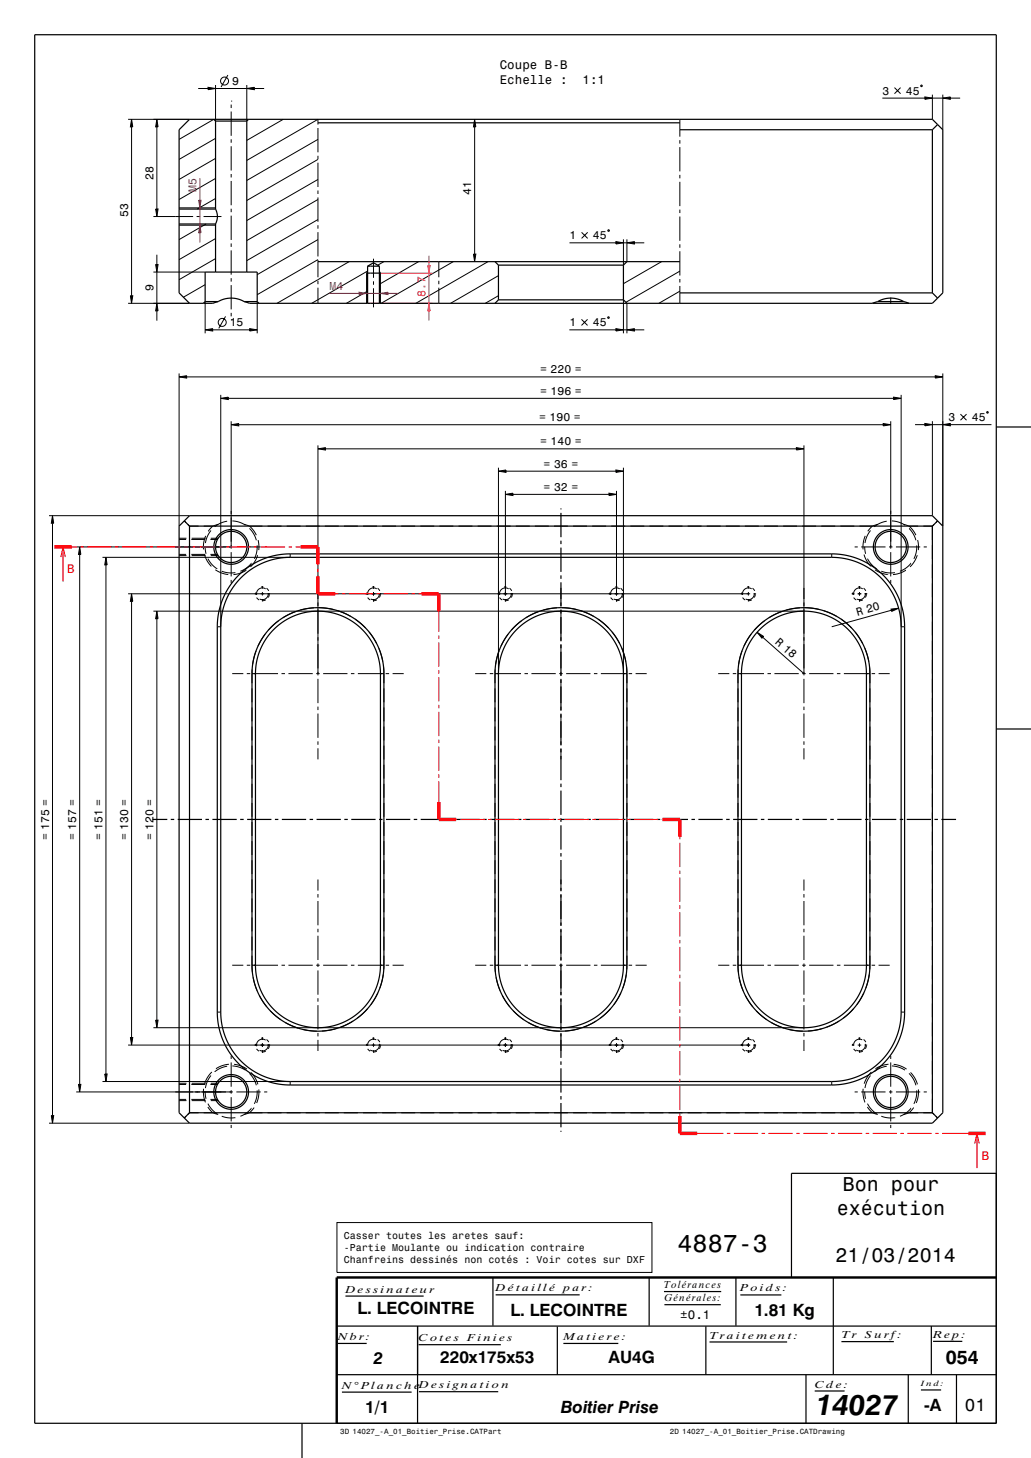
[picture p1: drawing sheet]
<svg xmlns="http://www.w3.org/2000/svg" width="297mm" height="420mm" viewBox="0 0 297 420" stroke-linecap="round" stroke-linejoin="round" font-family="sans-serif">
<g fill="none" stroke="#000" stroke-width=".29">
<path d="M36.9 34.4h17.7M37.9 34.4l.3 2.1h-.6zM37.9 36.5v48.7M45.2 34.4l.3 2.1h-.7zM45.2 36.5v23.7M57.1 25.5h2.8M59.9 25.1l2.2 .4-2.2 .3zM61.6 34.4l-10 5.7M62.1 39.9l-10.5 6M62.1 24.5v10.4M62.1 25.5h9M65.6 21.6l-1.9 3.5"/>
<path d="M66.6 29.1h.1M66.6 30.1v1M66.6 32.1v7M71.1 25.5l2.2-.4v.7zM71.1 24.5v10.4M73.3 25.5h2.8M81.6 34.4l-10.5 6M91.6 35.9v-1.5l-20.5 11.8M91.6 36.9v7M195.8 34.4v5M268.6 27.3v7.1M271.6 27.3v10.1"/>
<path d="M51.6 59.9h10.5M62.1 57.2l-5.3 3M62.1 51.4l-10.5 6.1M62.1 45.6l-10.5 6.1M66.6 40.1v1M66.6 42.1v7M66.6 50.1v1M66.6 52.1v7M91.6 45.9l-20.5 11.9M91.6 57.5l-20.5 11.8M91.6 51.7l-20.5 11.8M91.6 40.1l-20.5 11.9"/>
<path d="M91.6 44.9v1M91.6 46.9v7M91.6 54.9v1M91.6 56.9v7M195.8 40.4v1M195.8 42.4v7M195.8 50.4v1M195.8 52.4v7M44.2 62.4h11.4M44.2 78.4h14.9M44.8 60.2h.7l-.3 2.2zM44.8 76.2h.7l-.3 2.2z"/>
<path d="M45.2 73.4v2.8M45.2 78.4v9M51.6 64.9h10.5M56.6 62.4h1M58.6 62.4h5.2M59.4 64.5l-7.8 4.5M62.1 74.5l-10.5 6.1M62.1 68.7l-10.5 6.1M66.6 60.1v1M66.6 62.1v7M66.6 70.1v1M66.6 72.1v7"/>
<path d="M91.6 74.8l-17.5 10.1M91.6 69l-17.5 10.1M91.6 63.2l-20.5 11.9M91.6 64.9v1M91.6 66.9v7M91.6 74.9v5M100.6 75.4l-20.8 12M105.9 78.1l-16.1 9.3M105.9 78.2l-.3 .5v8.7M107.6 74.5v5.5M109.3 78.2l.3 .5v8.7M110.6 75.4l-1.8 1"/>
<path d="M120.6 75.4l-11.3 6.5M126.4 75.4v4.5M130.6 75.4l-20.8 12M140.6 75.4l-20.8 12M143.6 79.4l-13.8 8M179.6 69v7.4M180.6 69v6.4M190.6 75.4l-11 6.3M195.8 78.1l-15.5 9M195.8 60.4v1M195.8 62.4v7M195.8 70.4v1"/>
<path d="M195.8 72.4v7M36.9 87.4h17.7M37.6 85.2h.6l-.3 2.2zM45.2 87.4l.3 2.1h-.7zM45.2 89.5v2.9M59.1 95l2.2-.3v.7zM59.1 82l-6.3 3.6M59.1 86.9v9.1M61.3 95h10.6M65 91.1l-2 3.5M66.6 92.1h.1M66.6 80.1v1"/>
<path d="M66.6 82.1v7M66.6 90.1v1M71.9 94.7l2.2 .3-2.2 .4zM74.1 86.9v9.1M91.6 80.9v1M91.6 82.9v4.5M105.9 83.9l-6.1 3.5M107.6 81v1M107.6 83v5.5M126.4 80.9v1M126.4 82.9v4.5M143.6 85.2l-3.8 2.2"/>
<path d="M179.6 86.4v9.6M180.6 87.4v8.6M195.8 83.9l-6 3.5M195.8 80.4v1M195.8 82.4v5M256.6 85.7v1.8M51.6 108.6l2.2-.4v.7zM51.6 107.6v44M53.8 108.6h215.6M63.6 114.7l2.2-.3v.7zM63.6 113.7v66.9h-1M65.8 114.7h191.6"/>
<path d="M257.4 114.4l2.2 .3-2.2 .4zM259.6 113.7v66.9h1M269.4 108.2l2.2 .4-2.2 .3zM271.6 107.6v44M276.7 119.3l1.7 1.8M278.4 119.3l-1.7 1.8M284.4 118.6l.3 .1-.2 .3-.3-.1zM66.6 122.4l2.2-.4v.7zM66.6 121.4v36.7M68.8 122.4h185.6M91.6 129.3l2.2-.3v.6zM91.6 128.3v66.3"/>
<path d="M93.8 129.3h135.6M143.6 135.7l2.2-.3v.7zM143.6 134.7v59.4M145.8 135.7h31.6M177.4 135.4l2.2 .3-2.2 .4zM179.6 134.7v59.4M229.4 129l2.2 .3-2.2 .3zM231.6 128.3v66.3M254.4 122l2.2 .4-2.2 .3zM256.6 121.4v36.7M263.6 122.3h2.8M266.4 122l2.2 .3-2.2 .4z"/>
<path d="M268.6 121.3v27.3M268.6 122.3h3M271.6 122.3l2.2-.3v.7zM273.8 122.3h11.8M14.1 148.6h40.5M15.1 148.6l.4 2.1h-.7zM15.1 150.7v170.7M22 157.6h45.1M23 157.6l.3 2.1h-.7zM23 159.7v152.7M51.6 159.7h2M51.6 155.4h2"/>
<path d="M51.6 155.1h2.1M53.1 150.1l.5 .5M54.1 151.1l.5 .5M54.6 151.6v4M54.6 157.1v4M54.6 151.6h2.6M55.1 159.7h4M55.1 155.4h4M55.2 155.1h4M58.7 151.6h2.6M58.9 159.7a8 8 0 0 0 2 3.5M59.1 157.5l.3 2"/>
<path d="M59.3 154.4a8 8 0 0 0-.7 3.9M60.6 159.7h2M60.6 155.4h2M60.7 155.1h2.2M60.8 152.8a7.5 7.5 0 0 0-1.6 3.6M61.3 151.6l-1.3 1.4M62.9 151.1l-1.6 .5M65.4 150.1a7.5 7.5 0 0 0-3.6 1.7M66.6 159.1v7M66.9 150.1a7.5 7.5 0 0 1 3.8 1.2M68.1 157.6h7M70.3 151.1l1.6 .5"/>
<path d="M71.9 152.2a7.5 7.5 0 0 1 1.9 3.4M71.9 151.6l1.2 1.3 .7 1.3M71.9 151.6h3.7M74.1 157.1a7.5 7.5 0 0 1-.8 3.9M74.2 159.9a8 8 0 0 1-2 3.4M74.3 155.6l.2 2.9M76.1 157.6h.9M77.1 151.6h4M82.6 151.6h4M83.6 159.6v1h-54.1M88.1 151.6h4M93.6 151.6h4"/>
<path d="M99.1 151.6h4M104.6 151.6h4M110.1 151.6h4M115.6 151.6h4M121.1 151.6h4M126.6 151.6h4M132.1 151.6h4M137.6 151.6h4M143.1 151.6h4M145.6 142.4l2.2-.3v.7zM145.6 141.4v30.2M147.8 142.4h27.6"/>
<path d="M148.6 151.6h4M154.1 151.6h4M159.6 151.6h4M165.1 151.6h4M170.6 151.6h4M175.4 142.1l2.2 .3-2.2 .4zM176.1 151.6h4M177.6 141.4v30.2M181.6 151.6h4M187.1 151.6h4M192.6 151.6h4M198.1 151.6h4"/>
<path d="M203.6 151.6h4M209.1 151.6h4M214.6 151.6h4M220.1 151.6h4M225.6 151.6h4M231.1 151.6h4M236.6 151.6h4M239.6 159.6v1M242.1 151.6h4M246.2 157.6h.9M247.6 151.6h3.7M248.1 157.6h7"/>
<path d="M248.9 159.7a8 8 0 0 0 2 3.5M249.1 157.5l.3 2M249.3 154.4a7.9 7.9 0 0 0-.7 3.9M250.8 152.8a7.4 7.4 0 0 0-1.6 3.6M251.3 151.6l-1.3 1.4M252.8 151.1l-1.5 .5M255.4 150.1a7.5 7.5 0 0 0-3.6 1.7M256.1 157.6h1M256.6 159.1v7M256.9 150.1a7.5 7.5 0 0 1 3.8 1.2M258.1 157.6h7M260.3 151.1l1.6 .5"/>
<path d="M261.9 152.2a7.5 7.5 0 0 1 1.9 3.4M261.9 151.6l1 1.1 .9 1.5M261.9 151.6h2.6M264.1 157.1a7.5 7.5 0 0 1-.8 3.9M264.2 159.9a8 8 0 0 1-2 3.4M264.3 155.6l.2 2.9M266 151.6h2.6M266.1 157.6h.9M268.6 151.6v4M268.6 157.1v4M269.1 151.1l-.5 .5M270.1 150.1l-.5 .5"/>
<path d="M30.5 160.6l.4 2.1h-.7zM30.5 162.7v146.7M36.9 171.1h179.2M37.9 171.1l.3 2.1h-.6zM37.9 173.2v125.7M44.2 176.1h187.4M45.2 176.1l.3 2.1h-.7zM45.2 178.2v115.7M51.6 160.1h2.1M54.6 162.6v4M54.6 168.1v4M54.6 173.6v4"/>
<path d="M54.6 179.1v4M55.2 160.1h4M59.9 160.9a7.5 7.5 0 0 0 2.6 3M60.7 160.1h2.2M62 164.1a8 8 0 0 0 3.7 1.4M63.9 164.5a7.5 7.5 0 0 0 3.9 .5M66.6 167.1v.9M71 164.2a8 8 0 0 1-3.8 1.3M72.4 162.2a7.5 7.5 0 0 1-3.1 2.4M73.6 170.7v.5M73.9 172.1l.7 .7M75.6 168.8v.8"/>
<path d="M75.6 170.6v1M75.6 172.6v.7M75.9 169.1h-.7M76.5 169.6a1.7 1.7 0 0 0-1.9 0 1.7 1.7 0 0 0-.7 1.8M76.6 172.8l-1 .3M76.8 169.4l.6 .8M77.3 170.9a1.7 1.7 0 0 1-2.5 1.7M77.6 171.2l-.3 .9M80.2 178.8l-2.9 2.7M85.1 176.2l-3.6 1.8M90.4 175.1l-3.9 .6M91.9 175.1l4 .4"/>
<path d="M97.3 175.9l3.7 1.6M102.3 178.3l3 2.6M105.6 170.7v.5M105.9 172.1l.7 .7M107.6 168.8v.8M107.6 170.6v1M107.6 172.6v.7M107.9 169.1h-.7M108.5 169.6a1.7 1.7 0 0 0-1.9 0 1.7 1.7 0 0 0-.7 1.8M108.6 172.8l-1 .3M108.8 169.4l.6 .8M109.3 170.9a1.7 1.7 0 0 1-2.5 1.7"/>
<path d="M109.6 171.2l-.3 .9M143.6 170.7v.5M143.9 172.1l.7 .7M145.6 172.6v.7M145.9 169.1h-.7M146.5 169.6a1.7 1.7 0 0 0-1.9 0 1.7 1.7 0 0 0-.7 1.8M146.6 172.8l-1 .3M146.8 169.4l.6 .8M147.3 170.9a1.7 1.7 0 0 1-2.5 1.7M147.6 171.2l-.3 .9M150.2 178.8l-2.9 2.7M155.1 176.2l-3.6 1.8"/>
<path d="M160.4 175.1l-3.9 .6M161.6 169.4v3.2M161.6 173.6v1M161.6 175.6v7M161.9 175.1l4 .4M167.3 175.9l3.7 1.6M172.3 178.3l3 2.6M175.6 170.7v.5M175.9 172.1l.7 .7M177.6 172.6v.7M177.9 169.1h-.7M178.5 169.6a1.7 1.7 0 0 0-1.9 0 1.7 1.7 0 0 0-.7 1.8"/>
<path d="M178.6 172.8l-1 .3M178.8 169.4l.6 .8M179.3 170.9a1.7 1.7 0 0 1-2.5 1.7M179.6 171.2l-.3 .9M213.6 170.7v.5M213.9 172.1l.7 .7M215.6 168.8v.8M215.6 170.6v1M215.6 172.6v.7M215.9 169.1h-.7M216.5 169.6a1.7 1.7 0 0 0-1.9 0 1.7 1.7 0 0 0-.7 1.8M216.6 172.8l-1 .3"/>
<path d="M216.8 169.4l.6 .8M217.1 171.1h.7M217.3 170.9a1.7 1.7 0 0 1-2.5 1.7M217.6 171.2l-.3 .9M220.2 178.8l-2.9 2.7M225.1 176.2l-3.6 1.8M230.4 175.1l-3.9 .6M231.9 175.1l4 .4M237.3 175.9l3.7 1.6M242.3 178.3l3 2.6M245.4 171.1h.7M245.6 170.7v.5"/>
<path d="M245.9 172.1l.7 .7M247.1 171.1h1M247.6 168.8v.8M247.6 170.6v1M247.6 172.6v.7M247.9 169.1h-.7M248.5 169.6a1.7 1.7 0 0 0-1.9 0 1.7 1.7 0 0 0-.7 1.8M248.6 172.8l-1 .3M248.8 169.4l.6 .8M249.1 171.1h.7M249.3 170.9a1.7 1.7 0 0 1-2.5 1.7M249.6 171.2l-.3 .9"/>
<path d="M249.9 160.9a7.5 7.5 0 0 0 2.6 3M252 164.1a8 8 0 0 0 3.7 1.4M253.9 164.5a7.5 7.5 0 0 0 3.9 .5M256.6 167.1v.9M256.7 175.5l2.2-.3-2 .9zM256.8 175.8l-17.2 4.8M261 164.2a8 8 0 0 1-3.8 1.3M262.4 162.2a7.5 7.5 0 0 1-3.1 2.4M268.6 162.6v4M268.6 168.1v4M268.6 173.6v4M268.6 179.1v4"/>
<path d="M54.6 184.6v4M54.6 190.1v4M54.6 195.6v4M66.9 194.1h3.2M71.1 194.1h1M72.6 194.1h7.5M72.6 194.1v2.7M72.6 198.3v4M72.6 192.9v1.2M73.8 187.5l-1 3.9M76.4 182.7l-2.1 3.4M81.1 194.1h1"/>
<path d="M83.1 194.1h7M91.1 194.1h1M91.6 195.6v7M93.1 194.1h7M101.1 194.1h1M103.1 194.1h7.5M106.3 182l2.2 3.4M109.1 186.7l1.2 3.9M110.5 192.1l.1 2M110.6 194.1v2.7M110.6 198.3v4M111.1 194.1h1"/>
<path d="M113.1 194.1h3.2M136.9 194.1h3.2M141.1 194.1h1M142.6 194.1h7.5M142.6 194.1v2.7M142.6 198.3v4M142.6 192.9v1.2M143.8 187.5l-1 3.9M146.4 182.7l-2.1 3.4M151.1 194.1h1M153.1 194.1h7M161.1 194.1h1"/>
<path d="M161.6 183.6v1M161.6 185.6v7M161.6 193.6v1M161.6 195.6v7M163.1 194.1h7M171.1 194.1h1M173.1 194.1h7.5M176.3 182l2.2 3.4M179.1 186.7l1.2 3.9M180.5 192.1l.1 2M180.6 194.1v2.7M180.6 198.3v4"/>
<path d="M181.1 194.1h1M183.1 194.1h3.2M206.9 194.1h3.2M211.1 194.1h1M212.6 194.1h7.5M212.6 194.1v2.7M212.6 198.3v4M212.6 192.9v1.2M213.8 187.5l-1 3.9M216.4 182.7l-2.1 3.4M218.1 182.1l1.9 1.2-.5 .5zM219.7 183.6l11.9 10.5"/>
<path d="M221.1 194.1h1M223.1 194.1h7M231.1 194.1h1M231.6 195.6v7M233.1 194.1h7M241.1 194.1h1M243.1 194.1h7.5M246.3 182l2.2 3.4M249.1 186.7l1.2 3.9M250.5 192.1l.1 2M250.6 194.1v2.7M250.6 198.3v4"/>
<path d="M251.1 194.1h1M253.1 194.1h3.2M268.6 184.6v4M268.6 190.1v4M268.6 195.6v4M54.6 201.1v4M54.6 206.6v4M54.6 212.1v4M54.6 217.6v4M72.6 203.8v4M72.6 209.3v4M72.6 214.8v4"/>
<path d="M91.6 203.6v1M91.6 205.6v7M91.6 213.6v1M91.6 215.6v3.2M110.6 203.8v4M110.6 209.3v4M110.6 214.8v4M142.6 203.8v4M142.6 209.3v4M142.6 214.8v4M161.6 203.6v1M161.6 205.6v7"/>
<path d="M161.6 213.6v1M161.6 215.6v3.2M180.6 203.8v4M180.6 209.3v4M180.6 214.8v4M212.6 203.8v4M212.6 209.3v4M212.6 214.8v4M231.6 203.6v1M231.6 205.6v7M231.6 213.6v1M231.6 215.6v3.2"/>
<path d="M250.6 203.8v4M250.6 209.3v4M250.6 214.8v4M268.6 201.1v4M268.6 206.6v4M268.6 212.1v4M268.6 217.6v4M54.6 223.1v4M54.6 228.6v4M54.6 234.1v4M54.6 239.6v4M72.6 220.3v4"/>
<path d="M72.6 225.8v4M72.6 231.3v4M72.6 236.8v4M110.6 220.3v4M110.6 225.8v4M110.6 231.3v4M110.6 236.8v4M142.6 220.3v4M142.6 225.8v4M142.6 231.3v4M142.6 236.8v4M180.6 220.3v4"/>
<path d="M180.6 225.8v4M180.6 231.3v4M180.6 236.8v4M212.6 220.3v4M212.6 225.8v4M212.6 231.3v4M212.6 236.8v4M250.6 220.3v4M250.6 225.8v4M250.6 231.3v4M250.6 236.8v4M268.6 223.1v4"/>
<path d="M268.6 228.6v4M268.6 234.1v4M268.6 239.6v4M54.6 245.1v4M54.6 250.6v4M54.6 256.1v4M72.6 242.3v4M72.6 247.8v4M72.6 253.3v4M72.6 258.8v4M91.6 253.4v3.2M91.6 257.6v1"/>
<path d="M91.6 259.6v7M110.6 242.3v4M110.6 247.8v4M110.6 253.3v4M110.6 258.8v4M142.6 242.3v4M142.6 247.8v4M142.6 253.3v4M142.6 258.8v4M161.6 253.4v3.2M161.6 257.6v1M161.6 259.6v7"/>
<path d="M180.6 242.3v4M180.6 247.8v4M180.6 253.3v4M180.6 258.8v4M212.6 242.3v4M212.6 247.8v4M212.6 253.3v4M212.6 258.8v4M231.6 253.4v3.2M231.6 257.6v1M231.6 259.6v7M250.6 242.3v4"/>
<path d="M250.6 247.8v4M250.6 253.3v4M250.6 258.8v4M268.6 245.1v4M268.6 250.6v4M268.6 256.1v4M54.6 261.6v4M54.6 267.1v4M54.6 272.6v4M54.6 278.1v4M66.9 278.1h3.2M71.1 278.1h1"/>
<path d="M72.6 278.1l.1 1.9M72.6 278.1h7.5M72.6 264.3v4M72.6 269.8v4M72.6 275.3v2.8M81.1 278.1h1M83.1 278.1h7M91.1 278.1h1M91.6 267.6v1M91.6 269.6v7M91.6 277.6v1M91.6 279.6v7"/>
<path d="M93.1 278.1h7M101.1 278.1h1M103.1 278.1h7.5M110.6 278.1v1.1M110.6 264.3v4M110.6 269.8v4M110.6 275.3v2.8M111.1 278.1h1M113.1 278.1h3.2M136.9 278.1h3.2M141.1 278.1h1M142.6 278.1l.1 1.9"/>
<path d="M142.6 278.1h7.5M142.6 264.3v4M142.6 269.8v4M142.6 275.3v2.8M151.1 278.1h1M153.1 278.1h7M161.1 278.1h1M161.6 267.6v1M161.6 269.6v7M161.6 277.6v1M161.6 279.6v7M163.1 278.1h7"/>
<path d="M171.1 278.1h1M173.1 278.1h7.5M180.6 278.1v1.1M180.6 264.3v4M180.6 269.8v4M180.6 275.3v2.8M181.1 278.1h1M183.1 278.1h3.2M206.9 278.1h3.2M211.1 278.1h1M212.6 278.1l.1 1.9M212.6 278.1h7.5"/>
<path d="M212.6 264.3v4M212.6 269.8v4M212.6 275.3v2.8M221.1 278.1h1M223.1 278.1h7M231.1 278.1h1M231.6 267.6v1M231.6 269.6v7M231.6 277.6v1M231.6 279.6v7M233.1 278.1h7M241.1 278.1h1"/>
<path d="M243.1 278.1h7.5M250.6 278.1v1.1M250.6 264.3v4M250.6 269.8v4M250.6 275.3v2.8M251.1 278.1h1M253.1 278.1h3.2M268.6 261.6v4M268.6 267.1v4M268.6 272.6v4M268.6 278.1v4M37.6 298.9h.6l-.3 2.2z"/>
<path d="M44.2 296.1h187.4M44.8 293.9h.7l-.3 2.2zM54.6 283.6v4M54.6 289.1v4M54.6 294.6v4M62.6 291.6h1M72.9 281.5l1.2 3.9M74.7 286.7l2.2 3.4M75.6 298.8v.8M75.9 299.1h-.7M76.5 299.6a1.7 1.7 0 0 0-1.9 0 1.7 1.7 0 0 0-.7 1.8M76.8 299.4l.6 .8"/>
<path d="M77.9 291.2l3 2.6M82.2 294.6l3.6 1.6M87.3 296.6l3.9 .4M91.6 287.6v1M91.6 289.6v7M91.6 297.6v1M91.6 299.6v3.2M96.7 296.4l-4 .6M101.7 294.1l-3.6 1.8M105.9 290.6l-3 2.7M107.6 298.8v.8M107.9 299.1h-.7"/>
<path d="M108.4 299.6a1.7 1.7 0 0 0-2.5 1.6M108.8 299.4l.6 .8M108.9 286l-2.1 3.4M110.4 280.7l-1 3.9M142.9 281.5l1.2 3.9M144.7 286.7l2.2 3.4M145.6 298.8v.8M145.9 299.1h-.7M146.5 299.6a1.7 1.7 0 0 0-1.9 0 1.7 1.7 0 0 0-.7 1.8M146.8 299.4l.6 .8M147.9 291.2l3 2.6M152.2 294.6l3.6 1.6"/>
<path d="M157.3 296.6l3.9 .4M161.6 287.6v1M161.6 289.6v7M161.6 297.6v1M161.6 299.6v3.2M166.7 296.4l-4 .6M171.7 294.1l-3.6 1.8M175.9 290.6l-3 2.7M177.6 298.8v.8M177.9 299.1h-.7M178.4 299.6a1.7 1.7 0 0 0-2.5 1.6M178.8 299.4l.6 .8"/>
<path d="M178.9 286l-2.1 3.4M180.4 280.7l-1 3.9M212.9 281.5l1.2 3.9M214.7 286.7l2.2 3.4M215.6 298.8v.8M215.9 299.1h-.7M216.5 299.6a1.7 1.7 0 0 0-1.9 0 1.7 1.7 0 0 0-.7 1.8M216.8 299.4l.6 .8M217.9 291.2l3 2.6M222.2 294.6l3.6 1.6M227.3 296.6l3.9 .4M231.6 287.6v1"/>
<path d="M231.6 289.6v7M231.6 297.6v1M231.6 299.6v3.2M236.7 296.4l-4 .6M241.7 294.1l-3.6 1.8M245.9 290.6l-3 2.7M247.6 298.8v.8M247.9 299.1h-.7M248.4 299.6a1.7 1.7 0 0 0-2.5 1.6M248.8 299.4l.6 .8M248.9 286l-2.1 3.4M250.4 280.7l-1 3.9"/>
<path d="M259.6 291.6h1M268.6 283.6v4M268.6 289.1v4M268.6 294.6v4M22 314.6h45.1M22.6 312.4h.7l-.3 2.2zM29.5 311.6h54.1v1M30.2 309.4h.7l-.4 2.2zM36.9 301.1h179.2M51.6 316.7h2M51.6 312.4h2M51.6 312.1h2.1"/>
<path d="M51.6 317.1h2.1M54.6 300.1v4M54.6 305.6v4M54.6 311.1v4M54.6 316.6v4M55.1 316.7h4M55.1 312.4h4M55.2 312.1h4M55.2 317.1h4M58.6 313.6a8 8 0 0 0 .6 4M59.1 314.5l.3 2M59.9 318.9l1.4 1.7"/>
<path d="M59.9 317.9a7.5 7.5 0 0 0 2.6 3M60.6 316.7h2M60.6 312.4h2M60.7 312.1h2.2M60.7 317.1h2.2M60.8 309.8a7.5 7.5 0 0 0-1.6 3.6M61 308.8a8 8 0 0 0-2 3.4M65.4 307.1a7.5 7.5 0 0 0-3.6 1.7M65.9 306.6a8.1 8.1 0 0 0-3.7 1.3M66.6 304.2v.9M66.6 306.1v7M66.6 314.1v1"/>
<path d="M66.6 316.1v7M66.9 307.1a7.5 7.5 0 0 1 3.8 1.2M67.4 306.6a8 8 0 0 1 3.8 1.4M68.1 314.6h7M71.9 309.2a7.5 7.5 0 0 1 1.9 3.4M72.3 308.9a8 8 0 0 1 2 3.5M72.4 319.2a7.5 7.5 0 0 1-3.1 2.4M73.2 319.1l-1.3 1.5M73.6 300.7v.5M73.9 302.1l.7 .7M74.1 314.1a7.5 7.5 0 0 1-.8 3.9M74.6 313.8a8 8 0 0 1-.7 3.9"/>
<path d="M75.6 300.6v1M75.6 302.6v.7M76.1 314.6h.9M76.6 302.8l-1 .3M77.3 300.9a1.7 1.7 0 0 1-2.5 1.7M77.6 301.2l-.3 .9M105.6 300.7v.5M105.9 302.1l.7 .7M107.6 300.6v1M107.6 302.6v.7M108.6 302.8l-1 .3M109.3 300.7a1.7 1.7 0 0 1-.8 1.8 1.7 1.7 0 0 1-1.8 0"/>
<path d="M109.6 301.2l-.3 .9M143.6 300.7v.5M143.9 302.1l.7 .7M145.6 300.6v1M145.6 302.6v.7M146.6 302.8l-1 .3M147.3 300.9a1.7 1.7 0 0 1-2.5 1.7M147.6 301.2l-.3 .9M175.6 300.7v.5M175.9 302.1l.7 .7M177.6 300.6v1M177.6 302.6v.7"/>
<path d="M178.6 302.8l-1 .3M179.3 300.7a1.7 1.7 0 0 1-.8 1.8 1.7 1.7 0 0 1-1.8 0M179.6 301.2l-.3 .9M213.6 300.7v.5M213.9 302.1l.7 .7M215.6 300.6v1M215.6 302.6v.7M216.6 302.8l-1 .3M217.1 301.1h.7M217.3 300.9a1.7 1.7 0 0 1-2.5 1.7M217.6 301.2l-.3 .9M239.6 311.6v1"/>
<path d="M245.4 301.1h.7M245.6 300.7v.5M245.9 302.1l.7 .7M246.2 314.6h.9M247.1 301.1h1M247.6 300.6v1M247.6 302.6v.7M248.1 314.6h7M248.6 302.8l-1 .3M248.6 313.6a8 8 0 0 0 .6 4M249.1 314.5l.3 2M249.1 301.1h.7"/>
<path d="M249.3 300.7a1.7 1.7 0 0 1-.8 1.8 1.7 1.7 0 0 1-1.8 0M249.6 301.2l-.3 .9M249.9 318.9l1.4 1.7M249.9 317.9a7.5 7.5 0 0 0 2.6 3M250.8 309.8a7.4 7.4 0 0 0-1.6 3.6M251 308.8a8 8 0 0 0-2 3.4M255.4 307.1a7.5 7.5 0 0 0-3.6 1.7M255.9 306.6a8 8 0 0 0-3.7 1.3M256.1 314.6h1M256.6 304.2v.9M256.6 306.1v7M256.6 314.1v1"/>
<path d="M256.6 316.1v7M256.9 307.1a7.5 7.5 0 0 1 3.8 1.2M257.4 306.6a8 8 0 0 1 3.8 1.4M258.1 314.6h7M261.9 309.2a7.5 7.5 0 0 1 1.9 3.4M262.3 308.9a8 8 0 0 1 2 3.5M262.4 319.2a7.5 7.5 0 0 1-3.1 2.4M263.2 319.1l-1.3 1.5M264.1 314.1a7.5 7.5 0 0 1-.8 3.9M264.6 313.8a8.1 8.1 0 0 1-.7 3.9M266.1 314.6h.9M268.6 300.1v4"/>
<path d="M268.6 305.6v4M268.6 311.1v4M268.6 316.6v4M14.1 323.6h40.5M14.8 321.4h.7l-.4 2.2zM53.6 321.6l-.5 .5M54.6 320.6l-.5 .5M54.6 320.6h2.6M58.7 320.6h2.6M61.3 320.6l1.6 .5M63.9 321.5a7.5 7.5 0 0 0 3.9 .5M66.6 324.1v.9"/>
<path d="M71.9 320.6l-1.6 .5M71.9 320.6h3.7M77.1 320.6h4M82.6 320.6h4M88.1 320.6h4M93.6 320.6h4M99.1 320.6h4M104.6 320.6h4M110.1 320.6h4M115.6 320.6h4M121.1 320.6h4M126.6 320.6h4"/>
<path d="M132.1 320.6h4M137.6 320.6h4M143.1 320.6h4M148.6 320.6h4M154.1 320.6h4M159.6 320.6h4M165.1 320.6h4M170.6 320.6h4M176.1 320.6h4M181.6 320.6h4M187.1 320.6h4M192.6 320.6h4"/>
<path d="M198.1 320.6h4M203.6 320.6h4M209.1 320.6h4M214.6 320.6h4M220.1 320.6h4M225.6 320.6h4M231.1 320.6h4M236.6 320.6h4M242.1 320.6h4M247.6 320.6h3.7M251.3 320.6l1.5 .5M253.9 321.5a7.5 7.5 0 0 0 3.9 .5"/>
<path d="M256.6 324.1v.9M261.9 320.6l-1.6 .5M261.9 320.6h2.6M266 320.6h2.6M268.6 320.6l.5 .5M269.6 321.6l.5 .5M97.1 352.2h90.7v14.3h-90.7z"/>
<circle cx="64.7" cy="23.3" r="1.15"/>
<circle cx="64" cy="92.9" r="1.15"/>
</g>
<path d="M109.3 78.7h15.3M105.9 87.4h18.7" fill="none" stroke="#ff0080" stroke-width=".29"/>
<g fill="none" stroke="#000" stroke-width=".35">
<path d="M10 10h277v400h-277zM61.6 34.4l.5 .5M62.1 34.9h9M62.1 34.9v25.3M71.1 34.9v43.5M71.6 34.4l-.5 .5M91.6 35.4h104.2M195.8 37.4h72.8M268.6 37.4v47M270.1 35.9l-1.5 1.5M51.6 64.5h10.5M51.6 60.2h10.5"/>
<path d="M62.1 60.2a4.6 4.6 0 0 1 0 4.3M62.1 64.5v13.9M91.6 75.4h104.2M105.6 78.7h4M105.9 76.7h3.4M105.9 76.7v10.7M105.9 76.7l1.7-1 1.7 1M109.3 76.7v10.7M142.6 75.4l1 1M143.6 76.4v10M143.6 76.4h36M179.6 76.4v10"/>
<path d="M180.6 75.4l-1 1M59.1 86.9h3.8M59.1 86.9v-8.5h15v8.5M59.1 86.9l-.5 .5M62.9 86.9l-1.6 .5h-6.7l-3-3v-47l3-3h214l3 3v47l-3 3h-196.7l-1.6-.5M62.9 86.9a7.5 7.5 0 0 1 7.4 0M70.3 86.9h3.8M74.1 86.9l.5 .5M143.6 86.4l-1 1M143.6 86.4h36M179.6 86.4l1 1M195.8 84.4h72.8"/>
<path d="M252.8 86.9l-1.5 .5M252.8 86.9a7.5 7.5 0 0 1 7.5 0M252.8 86.9h7.5M260.3 86.9l1.6 .5M268.6 84.4l1.5 1.5M287 123h10M53.1 150.1l1.5 1.5M54.6 148.6h214l3 3v169l-3 3h-214l-3-3v-169zM54.6 151.6h214M54.6 151.6v169M161.6 146.5v.2M161.6 147.7v7"/>
<path d="M161.6 155.7v1M161.6 157.7v7M268.6 151.6v169M270.1 150.1l-1.5 1.5M68.7 165.7l3.1-2.5 3.8-2 3.8-1.2 3.9-.4h156.8l3 .2 3.1 .8 3 1.3 2.8 1.7 3.5 3.2 2.6 3.9 1.8 4.4 .7 4.7v112.5l-.4 3.2-.8 3.1-1.4 3-1.4 2.3-1.6 2-1.8 1.7-3.8 2.5-2.2 1-2.4 .8-4.7 .6h-157l-3.2-.3-2.9-.7-3-1.3-2.8-1.7-1.9-1.6-1.7-1.8-2.7-3.9-1.7-4.5-.6-4.6v-112.5l.5-3.5 1.2-3.8 1.9-3.5zM69.4 166.4l2.9-2.4 3.7-2 3.6-1 3.7-.4h156.7l3 .2 2.9 .8 3 1.2 2.5 1.6 3.3 3.1 2.7 3.9 1.6 4.2 .6 4.5v112.1l-.4 3.2-.8 2.9-1.2 2.8-1.5 2.3-3 3.3-4 2.6-4.2 1.6-4.7 .7-156.6-.1-3-.2-2.9-.8-3-1.2-2.5-1.6-3.3-3.1-2.7-3.9-1.6-4.2-.6-4.4v-112.5l.5-3.4 1.1-3.6 2-3.5zM161.6 165.7v1M161.6 167.7v7M161.6 175.7v1M161.6 177.7v7M78 180.8l1.9-1.7 2.2-1.5 2.3-1.1 2.8-.9 2.5-.5h3l2.5 .3 2.4 .6 2.5 1.1 2.2 1.2 1.9 1.6 2 1.9 1.4 2.1 1.3 2.4 1 2.6 .5 2.4 .2 2.5v84.4l-.2 2.8-.7 2.9-1.2 2.8-1.7 2.7-2 2.3-2.5 2-2.6 1.5-2.8 1.1-2.9 .6-3.5 .1-3.7-.6-3.7-1.4-3.2-2-2.5-2.4-2.2-3-1.6-3.4-.8-3.7-.2-2.4v-85l.5-3.4 1.1-3.4 1.6-2.8zM78.8 181.4l1.9-1.7 2.1-1.3 2.5-1.2 2.1-.7 2.5-.4h2.5l2.4 .3 2.5 .6 2.3 .9 2.3 1.4 1.8 1.4 1.7 1.8 1.5 2.1 1.2 2.2 .9 2.6 .5 2.4 .1 86.3-.2 2.7-.7 3-1.1 2.5-1.6 2.5-2 2.3-2.3 1.9-2.4 1.3-2.8 1.1-2.7 .5-3.5 .1-3.2-.5-3.3-1.2-3-1.8-2.5-2.4-2.1-2.8-1.5-3.1-.9-3.7-.2-2.2v-85l.4-3.3 1.2-3.3 1.5-2.8z"/>
<path d="M148.2 180.6l2.1-1.8 2-1.3 2.5-1.2 2.4-.7 2.5-.5h3l2.5 .3 2.4 .6 2.5 1.1 2.2 1.2 1.9 1.6 2 1.9 1.6 2.3 1.2 2.4 .9 2.6 .5 2.5 .2 2.5v84l-.2 2.6-.7 3-1.3 3.2-1.6 2.5-2 2.3-2.5 2-2.6 1.5-2.8 1.1-2.9 .6-3.5 .1-3.7-.6-3.7-1.4-3.2-2-2.7-2.6-2-2.8-1.7-3.6-.7-3.5-.2-2.2v-85.4l.6-3.5 1.1-3.3 1.6-2.8zM148.8 181.4l1.9-1.7 2.1-1.3 2.2-1.1 2.4-.8 2.5-.4h2.5l2.4 .3 2.5 .6 2.3 .9 2.1 1.3 2 1.5 1.7 1.8 1.5 2.1 1.2 2.2 .8 2.3 .5 2.5 .2 2.2v84.3l-.2 2.7-.7 3-1.1 2.5-1.6 2.5-2 2.3-2.1 1.7-2.6 1.5-2.8 1.1-2.7 .5-3.5 .1-3.4-.6-3.3-1.2-3.2-2-2.5-2.4-2-2.9-1.4-3.2-.8-3.4-.1-87 .4-3.3 1.1-3 1.6-3.1zM161.6 185.7v1M161.6 187.7v7M161.6 195.7v1M161.6 197.7v7M218.2 180.6l2-1.8 2.1-1.3 2.5-1.2 2.4-.7 2.5-.5h3l2.5 .3 2.4 .6 2.5 1.1 2.2 1.2 1.9 1.6 2 1.9 1.4 2.1 1.3 2.4 1 2.6 .5 2.7 .2 2.2v84.4l-.2 2.8-.7 2.9-1.2 2.8-1.7 2.7-2 2.3-2.5 2-2.6 1.5-2.8 1.1-2.9 .6-3.5 .1-3.7-.6-3.7-1.4-3.2-2-2.5-2.4-2.2-3-1.6-3.4-.8-3.7-.2-2.4v-85l.5-3.4 1.1-3.4 1.7-3zM218.8 181.4l1.9-1.7 2.1-1.3 2.5-1.2 2.1-.7 2.5-.4h2.5l2.4 .3 2.5 .6 2.3 .9 1.9 1.1 2.2 1.7 1.7 1.8 1.4 1.8 1.3 2.5 .9 2.6 .5 2.4 .1 86.3-.2 2.5-.6 2.7-1.1 2.8-1.5 2.5-2 2.3-2.3 1.9-2.6 1.5-2.8 1.1-2.7 .5-3.5 .1-3.2-.5-3.3-1.2-3-1.8-2.5-2.4-2.1-2.8-1.5-3.1-.9-3.7-.2-2.2v-85l.4-3.3 1.2-3.3 1.5-2.8zM161.6 205.7v1M161.6 207.7v7M161.6 215.7v1M161.6 217.7v7"/>
<path d="M287 210h10M44 236.1h4.2M49.2 236.1h1M51.2 236.1h7M59.2 236.1h1M61.2 236.1h7M69.2 236.1h1M71.2 236.1h7M79.2 236.1h1M81.2 236.1h7M89.2 236.1h1M91.2 236.1h7"/>
<path d="M99.2 236.1h1M101.2 236.1h7M109.2 236.1h1M111.2 236.1h7M119.2 236.1h1M121.2 236.1h7M129.2 236.1h1M131.2 236.1h7M139.2 236.1h1M141.2 236.1h7M149.2 236.1h1M151.2 236.1h7"/>
<path d="M159.2 236.1h1M161.2 236.1h7M161.6 225.7v1M161.6 227.7v7M161.6 235.7v1M161.6 237.7v7M169.2 236.1h1M171.2 236.1h7M179.2 236.1h1M181.2 236.1h7M189.2 236.1h1M191.2 236.1h7"/>
<path d="M199.2 236.1h1M201.2 236.1h7M209.2 236.1h1M211.2 236.1h7M219.2 236.1h1M221.2 236.1h7M229.2 236.1h1M231.2 236.1h7M239.2 236.1h1M241.2 236.1h7M249.2 236.1h1M251.2 236.1h7"/>
<path d="M259.2 236.1h1M261.2 236.1h7M269.2 236.1h1M271.2 236.1h4.2M161.6 245.7v1M161.6 247.7v7M161.6 255.7v1M161.6 257.7v7M161.6 265.7v1M161.6 267.7v7M161.6 275.7v1M161.6 277.7v7"/>
<path d="M161.6 285.7v1M161.6 287.7v7M161.6 295.7v1M161.6 297.7v7M161.6 305.7v1M161.6 307.7v7M161.6 315.7v1M161.6 317.7v7M54.6 320.6h214M54.6 320.6l-1.5 1.5M161.6 325.7v.3M268.6 320.6l1.5 1.5"/>
<path d="M287 338h-59v30M142 368v13.9M187 368v13.9M212 367.9v14M240.1 368v28M97 382h190M97 396h190M120.3 382v28M160.5 382.1v13.9M203.3 382.1v13.9M232.2 396v14M261.6 396v14"/>
<path d="M268.3 382v14M275.5 396v14M87 410v10"/>
<circle cx="66.6" cy="157.6" r="4.5"/>
<circle cx="66.6" cy="157.6" r="5"/>
<circle cx="256.6" cy="157.6" r="4.5"/>
<circle cx="256.6" cy="157.6" r="5"/>
<circle cx="66.6" cy="314.6" r="4.5"/>
<circle cx="66.6" cy="314.6" r="5"/>
<circle cx="256.6" cy="314.6" r="4.5"/>
<circle cx="256.6" cy="314.6" r="5"/>
</g>
<path d="M287 368h-190v42" fill="none" stroke="#000" stroke-width=".7" stroke-linecap="butt"/>
<path d="M15.7 157.6h5M86.6 157.6h5v5M91.6 166.1v5h5M121.4 171.1h5v5M126.4 231.1v5h5M190.8 236.1h5v5M195.8 321.5v5h5M278.9 326.5h5" fill="none" stroke="#f00" stroke-width="1" stroke-linecap="butt"/>
<g fill="none" stroke="#f00" stroke-width=".29">
<path d="M18.2 157.6v10M20.7 157.6h1.4M23.1 157.6h1M25.1 157.6h7M33.1 157.6h1M35.1 157.6h7M43.1 157.6h1M45.1 157.6h7M53.1 157.6h1M55.1 157.6h7M63.1 157.6h1M65.1 157.6h7"/>
<path d="M73.1 157.6h1M75.1 157.6h7M83.1 157.6h1M85.1 157.6h1.5M17.5 160.5l.7-2.9 .6 2.9M91.6 162.6v.2M91.6 163.8v1M91.6 165.8v.3M96.6 171.1h.9M98.5 171.1h1M100.5 171.1h7M108.5 171.1h1"/>
<path d="M110.5 171.1h7M118.5 171.1h1M120.5 171.1h.9M126.4 176.1v6M126.4 183.1v1M126.4 185.1v7M126.4 193.1v1M126.4 195.1v7M126.4 203.1v1M126.4 205.1v7M126.4 213.1v1M126.4 215.1v7"/>
<path d="M126.4 223.1v1M126.4 225.1v6M131.4 236.1h.2M132.6 236.1h7M140.6 236.1h1M142.6 236.1h7M150.6 236.1h1M152.6 236.1h7M160.6 236.1h1M162.6 236.1h7M170.6 236.1h1M172.6 236.1h7"/>
<path d="M180.6 236.1h1M182.6 236.1h7M190.6 236.1h.2M195.8 241.1v.7M195.8 242.8v7M195.8 250.8v1M195.8 252.8v7M195.8 260.8v1M195.8 262.8v7M195.8 270.8v1M195.8 272.8v7M195.8 280.8v1"/>
<path d="M195.8 282.8v7M195.8 290.8v1M195.8 292.8v7M195.8 300.8v1M195.8 302.8v7M195.8 310.8v1M195.8 312.8v7M195.8 320.8v.7M200.8 326.5h7.6M209.4 326.5h1M211.4 326.5h7M219.4 326.5h1"/>
<path d="M221.4 326.5h7M229.4 326.5h1M231.4 326.5h7M239.4 326.5h1M241.4 326.5h7M249.4 326.5h1M251.4 326.5h7M259.4 326.5h1M261.4 326.5h7M269.4 326.5h1M271.4 326.5h7.5M280.8 329.4l.6-2.9 .7 2.9"/>
<path d="M281.4 326.5v10"/>
</g>
<g fill="#000">
<path d="M37.9 34.4l.3 2.1h-.6z" fill-rule="evenodd"/>
<path d="M45.2 34.4l.3 2.1h-.7z" fill-rule="evenodd"/>
<path d="M59.9 25.1l2.2 .4-2.2 .3z" fill-rule="evenodd"/>
<path d="M71.1 25.5l2.2-.4v.7z" fill-rule="evenodd"/>
<path d="M44.8 60.2h.7l-.3 2.2z" fill-rule="evenodd"/>
<path d="M44.8 76.2h.7l-.3 2.2z" fill-rule="evenodd"/>
<path d="M37.6 85.2h.6l-.3 2.2z" fill-rule="evenodd"/>
<path d="M45.2 87.4l.3 2.1h-.7z" fill-rule="evenodd"/>
<path d="M59.1 95l2.2-.3v.7z" fill-rule="evenodd"/>
<path d="M71.9 94.7l2.2 .3-2.2 .4z" fill-rule="evenodd"/>
<path d="M51.6 108.6l2.2-.4v.7z" fill-rule="evenodd"/>
<path d="M63.6 114.7l2.2-.3v.7z" fill-rule="evenodd"/>
<path d="M257.4 114.4l2.2 .3-2.2 .4z" fill-rule="evenodd"/>
<path d="M269.4 108.2l2.2 .4-2.2 .3z" fill-rule="evenodd"/>
<path d="M66.6 122.4l2.2-.4v.7z" fill-rule="evenodd"/>
<path d="M91.6 129.3l2.2-.3v.6z" fill-rule="evenodd"/>
<path d="M143.6 135.7l2.2-.3v.7z" fill-rule="evenodd"/>
<path d="M177.4 135.4l2.2 .3-2.2 .4z" fill-rule="evenodd"/>
<path d="M229.4 129l2.2 .3-2.2 .3z" fill-rule="evenodd"/>
<path d="M254.4 122l2.2 .4-2.2 .3z" fill-rule="evenodd"/>
<path d="M266.4 122l2.2 .3-2.2 .4z" fill-rule="evenodd"/>
<path d="M271.6 122.3l2.2-.3v.7z" fill-rule="evenodd"/>
<path d="M15.1 148.6l.4 2.1h-.7z" fill-rule="evenodd"/>
<path d="M23 157.6l.3 2.1h-.7z" fill-rule="evenodd"/>
<path d="M145.6 142.4l2.2-.3v.7z" fill-rule="evenodd"/>
<path d="M175.4 142.1l2.2 .3-2.2 .4z" fill-rule="evenodd"/>
<path d="M30.5 160.6l.4 2.1h-.7z" fill-rule="evenodd"/>
<path d="M37.9 171.1l.3 2.1h-.6z" fill-rule="evenodd"/>
<path d="M45.2 176.1l.3 2.1h-.7z" fill-rule="evenodd"/>
<path d="M256.7 175.5l2.2-.3-2 .9z" fill-rule="evenodd"/>
<path d="M218.1 182.1l1.9 1.2-.5 .5z" fill-rule="evenodd"/>
<path d="M37.6 298.9h.6l-.3 2.2z" fill-rule="evenodd"/>
<path d="M44.8 293.9h.7l-.3 2.2z" fill-rule="evenodd"/>
<path d="M22.6 312.4h.7l-.3 2.2z" fill-rule="evenodd"/>
<path d="M30.2 309.4h.7l-.4 2.2z" fill-rule="evenodd"/>
<path d="M14.8 321.4h.7l-.4 2.2z" fill-rule="evenodd"/>
</g>
<g fill="#ff0080">
<path d="M123.6 87.4l.3 2.1h-.7z" fill-rule="evenodd"/>
<path d="M123.2 76.5h.7l-.3 2.2z" fill-rule="evenodd"/>
</g>
<path d="M123.2 76.5h.7l-.3 2.2zM123.6 73.7v2.8M123.6 78.7v8.7M123.6 87.4l.3 2.1h-.7zM123.6 89.5v2.9" fill="none" stroke="#ff0080" stroke-width=".29"/>
<g fill="#000">
<path d="M136.7 34.4l.4 2.1h-.7z" fill-rule="evenodd"/>
<path d="M136.4 73.2h.7l-.4 2.2z" fill-rule="evenodd"/>
</g>
<path d="M136.7 34.4l.4 2.1h-.7zM136.7 36.5v36.7M136.4 73.2h.7l-.4 2.2z" fill="none" stroke="#000" stroke-width=".29"/>
<g fill="#800080">
<path d="M57.6 64.9l.3 2.1h-.7z" fill-rule="evenodd"/>
<path d="M57.2 57.7h.7l-.3 2.2z" fill-rule="evenodd"/>
</g>
<path d="M57.2 57.7h.7l-.3 2.2zM57.6 51.3v6.4M57.6 59.9v5M57.6 64.9l.3 2.1h-.7zM57.6 67v2.9" fill="none" stroke="#800080" stroke-width=".29"/>
<g fill="#000">
<path d="M266.4 27.9l2.2 .4-2.2 .3z" fill-rule="evenodd"/>
<path d="M271.6 28.3l2.2-.4v.7z" fill-rule="evenodd"/>
<path d="M177.4 69.6l2.2 .3-2.2 .4z" fill-rule="evenodd"/>
<path d="M180.6 69.9l2.2-.3v.7z" fill-rule="evenodd"/>
<path d="M177.4 94.7l2.2 .3-2.2 .4z" fill-rule="evenodd"/>
<path d="M180.6 95l2.2-.3v.7z" fill-rule="evenodd"/>
</g>
<g fill="none" stroke="#000" stroke-width=".29">
<path d="M254.2 28.3h12.2M257.7 25.2l1.7 1.8M259.4 25.2l-1.7 1.8M265.2 24.7l.3-.2 .2 .3-.3 .2zM266.4 27.9l2.2 .4-2.2 .3zM268.6 28.3h3M271.6 28.3l2.2-.4v.7zM273.8 28.3h2.8M164 69.9h13.4M167.5 66.9l1.8 1.8M169.3 66.9l-1.8 1.8M175.2 66.2l.3 .1-.1 .4-.3-.2z"/>
<path d="M177.4 69.6l2.2 .3-2.2 .4zM179.6 69.9h1M180.6 69.9l2.2-.3v.7zM182.8 69.9h2.8M164 95h13.4M167.5 92l1.8 1.7M169.3 92l-1.8 1.7M175.1 91.4l.3-.1 .1 .3-.3 .1zM177.4 94.7l2.2 .3-2.2 .4zM179.6 95h1M180.6 95l2.2-.3v.7zM182.8 95h2.8"/>
</g>
<g fill="#800080">
<path d="M109.6 84.5l2.2-.3v.7z" fill-rule="evenodd"/>
<path d="M103.4 84.2l2.2 .3-2.2 .4z" fill-rule="evenodd"/>
</g>
<path d="M94.9 84.5h8.5M103.4 84.2l2.2 .3-2.2 .4zM105.6 84.5h4M109.6 84.5l2.2-.3v.7zM111.8 84.5h2.8" fill="none" stroke="#800080" stroke-width=".29"/>
<g fill="none" stroke="#000" stroke-width=".35">
<path d="M99.5 373.4h22.5M142.8 373h24.2M191.3 372.1h16.5M191.4 375.8h16.2M213.3 373h11.8M97.3 387h8.3M120.6 387.4h23.7M162.3 387h15.8M204.4 386.6h22.4M242.4 386.5h15.1M268.8 386.4h8.4M98.5 401h20.1"/>
<path d="M120.7 400.9h22.8M234.7 400.7h8.6M265.3 400.4h5.8"/>
</g>
<text font-size="8.3" x="235.1" y="407.7">14027</text>
<text font-size="7.2" x="195.2" y="360.8">4887-3</text>
<g font-size="5.8">
<text x="242.8" y="343.2">Bon pour</text>
<text x="241" y="350.1">exécution</text>
<text x="240.6" y="363.6">21/03/2014</text>
</g>
<text font-size="5.6" x="272.5" y="392.9">054</text>
<text font-size="5" x="277.9" y="406.4">01</text>
<g font-size="4.9">
<text x="103" y="378.6">L. LECOINTRE</text>
<text x="147" y="379">L. LECOINTRE</text>
<text x="217.3" y="379">1.81 Kg</text>
<text x="107.6" y="393">2</text>
<text x="126.8" y="392.7">220x175x53</text>
<text x="175.3" y="392.7">AU4G</text>
<text x="105.2" y="406.9">1/1</text>
<text x="161.6" y="407">Boitier Prise</text>
<text x="266.3" y="406.4">-A</text>
</g>
<g font-size="3.6">
<text x="144" y="19.8">Coupe B-B</text>
<text x="144" y="24.1">Echelle :</text>
<text x="167.8" y="24.1">1:1</text>
<text x="196" y="380">±0.1</text>
</g>
<g font-size="3.6" fill="#f00">
<text x="19.3" y="165.2">B</text>
<text x="282.8" y="334.3">B</text>
</g>
<g font-size="3.3">
<text x="66.8" y="24.5">9</text>
<text x="254.2" y="27.3">3</text>
<text x="260.9" y="27.3">45</text>
<text x="44.2" y="51.9" transform="rotate(-90 44.2 51.9)">28</text>
<text x="135.7" y="56.2" transform="rotate(-90 135.7 56.2)">41</text>
<text x="36.9" y="62.6" transform="rotate(-90 36.9 62.6)">53</text>
<text x="164" y="69">1</text>
<text x="170.8" y="69">45</text>
<text x="44.2" y="83.9" transform="rotate(-90 44.2 83.9)">9</text>
<text x="66.2" y="94">15</text>
<text x="164" y="94">1</text>
<text x="170.8" y="94">45</text>
<text x="155.6" y="107.6">= 220 =</text>
<text x="155.6" y="113.7">= 196 =</text>
<text x="155.3" y="121.4">= 190 =</text>
<text x="273.2" y="121.3">3</text>
<text x="279.9" y="121.3">45</text>
<text x="155.6" y="128.3">= 140 =</text>
<text x="156.6" y="134.7">= 36 =</text>
<text x="156.6" y="141.4">= 32 =</text>
<text x="247" y="177.5" transform="rotate(-16 247 177.5)">R 20</text>
<text x="223.1" y="185.2" transform="rotate(41 223.1 185.2)">R 18</text>
<text x="14.1" y="242" transform="rotate(-90 14.1 242)">= 175 =</text>
<text x="22" y="242" transform="rotate(-90 22 242)">= 157 =</text>
<text x="29.5" y="242" transform="rotate(-90 29.5 242)">= 151 =</text>
<text x="36.9" y="242" transform="rotate(-90 36.9 242)">= 130 =</text>
<text x="44.2" y="242" transform="rotate(-90 44.2 242)">= 120 =</text>
</g>
<g font-size="3.3" fill="#800080">
<text x="56.6" y="55.3" transform="rotate(-90 56.6 55.3)">M5</text>
<text x="94.9" y="83.5">M4</text>
</g>
<text font-size="3.3" fill="#ff0080" x="122.6" y="85.5" transform="rotate(-90 122.6 85.5)">8.7</text>
<g font-size="2.9">
<text x="99.1" y="357">Casser toutes les aretes sauf:</text>
<text x="99.1" y="360.4">-Partie Moulante ou indication contraire</text>
<text x="99.1" y="363.9">Chanfreins dessinés non cotés : Voir cotes sur DXF</text>
<text x="191.3" y="371.1">Tolérances</text>
<text x="99.5" y="372.4">D e s s i n a t e u r</text>
<text x="142.8" y="372">D é t a i l l é</text>
<text x="162.3" y="372">pa r :</text>
<text x="191.4" y="374.8">Générales:</text>
<text x="213.3" y="372">Po i d s :</text>
<text x="97.3" y="386">Nb r :</text>
<text x="120.6" y="386.4">C o t e s</text>
<text x="134.6" y="386.4">Fi n i e s</text>
<text x="162.3" y="386">Ma t i e r e :</text>
<text x="204.4" y="385.6">Tr a i t e m e n t :</text>
<text x="242.4" y="385.5">Tr</text>
<text x="249.2" y="385.5">S u r f:</text>
<text x="268.8" y="385.4">R e p:</text>
<text x="98.5" y="400">N° Pl a n c h e</text>
<text x="120.7" y="399.9">D e s i gn a t i o n</text>
<text x="234.7" y="399.7">C d e :</text>
</g>
<g font-size="2.2">
<text x="265.3" y="399.4">In d :</text>
<text x="98" y="413.1">3D 14027_-A_01_Boitier_Prise.CATPart</text>
<text x="193" y="413.1">2D 14027_-A_01_Boitier_Prise.CATDrawing</text>
</g>
</svg>
